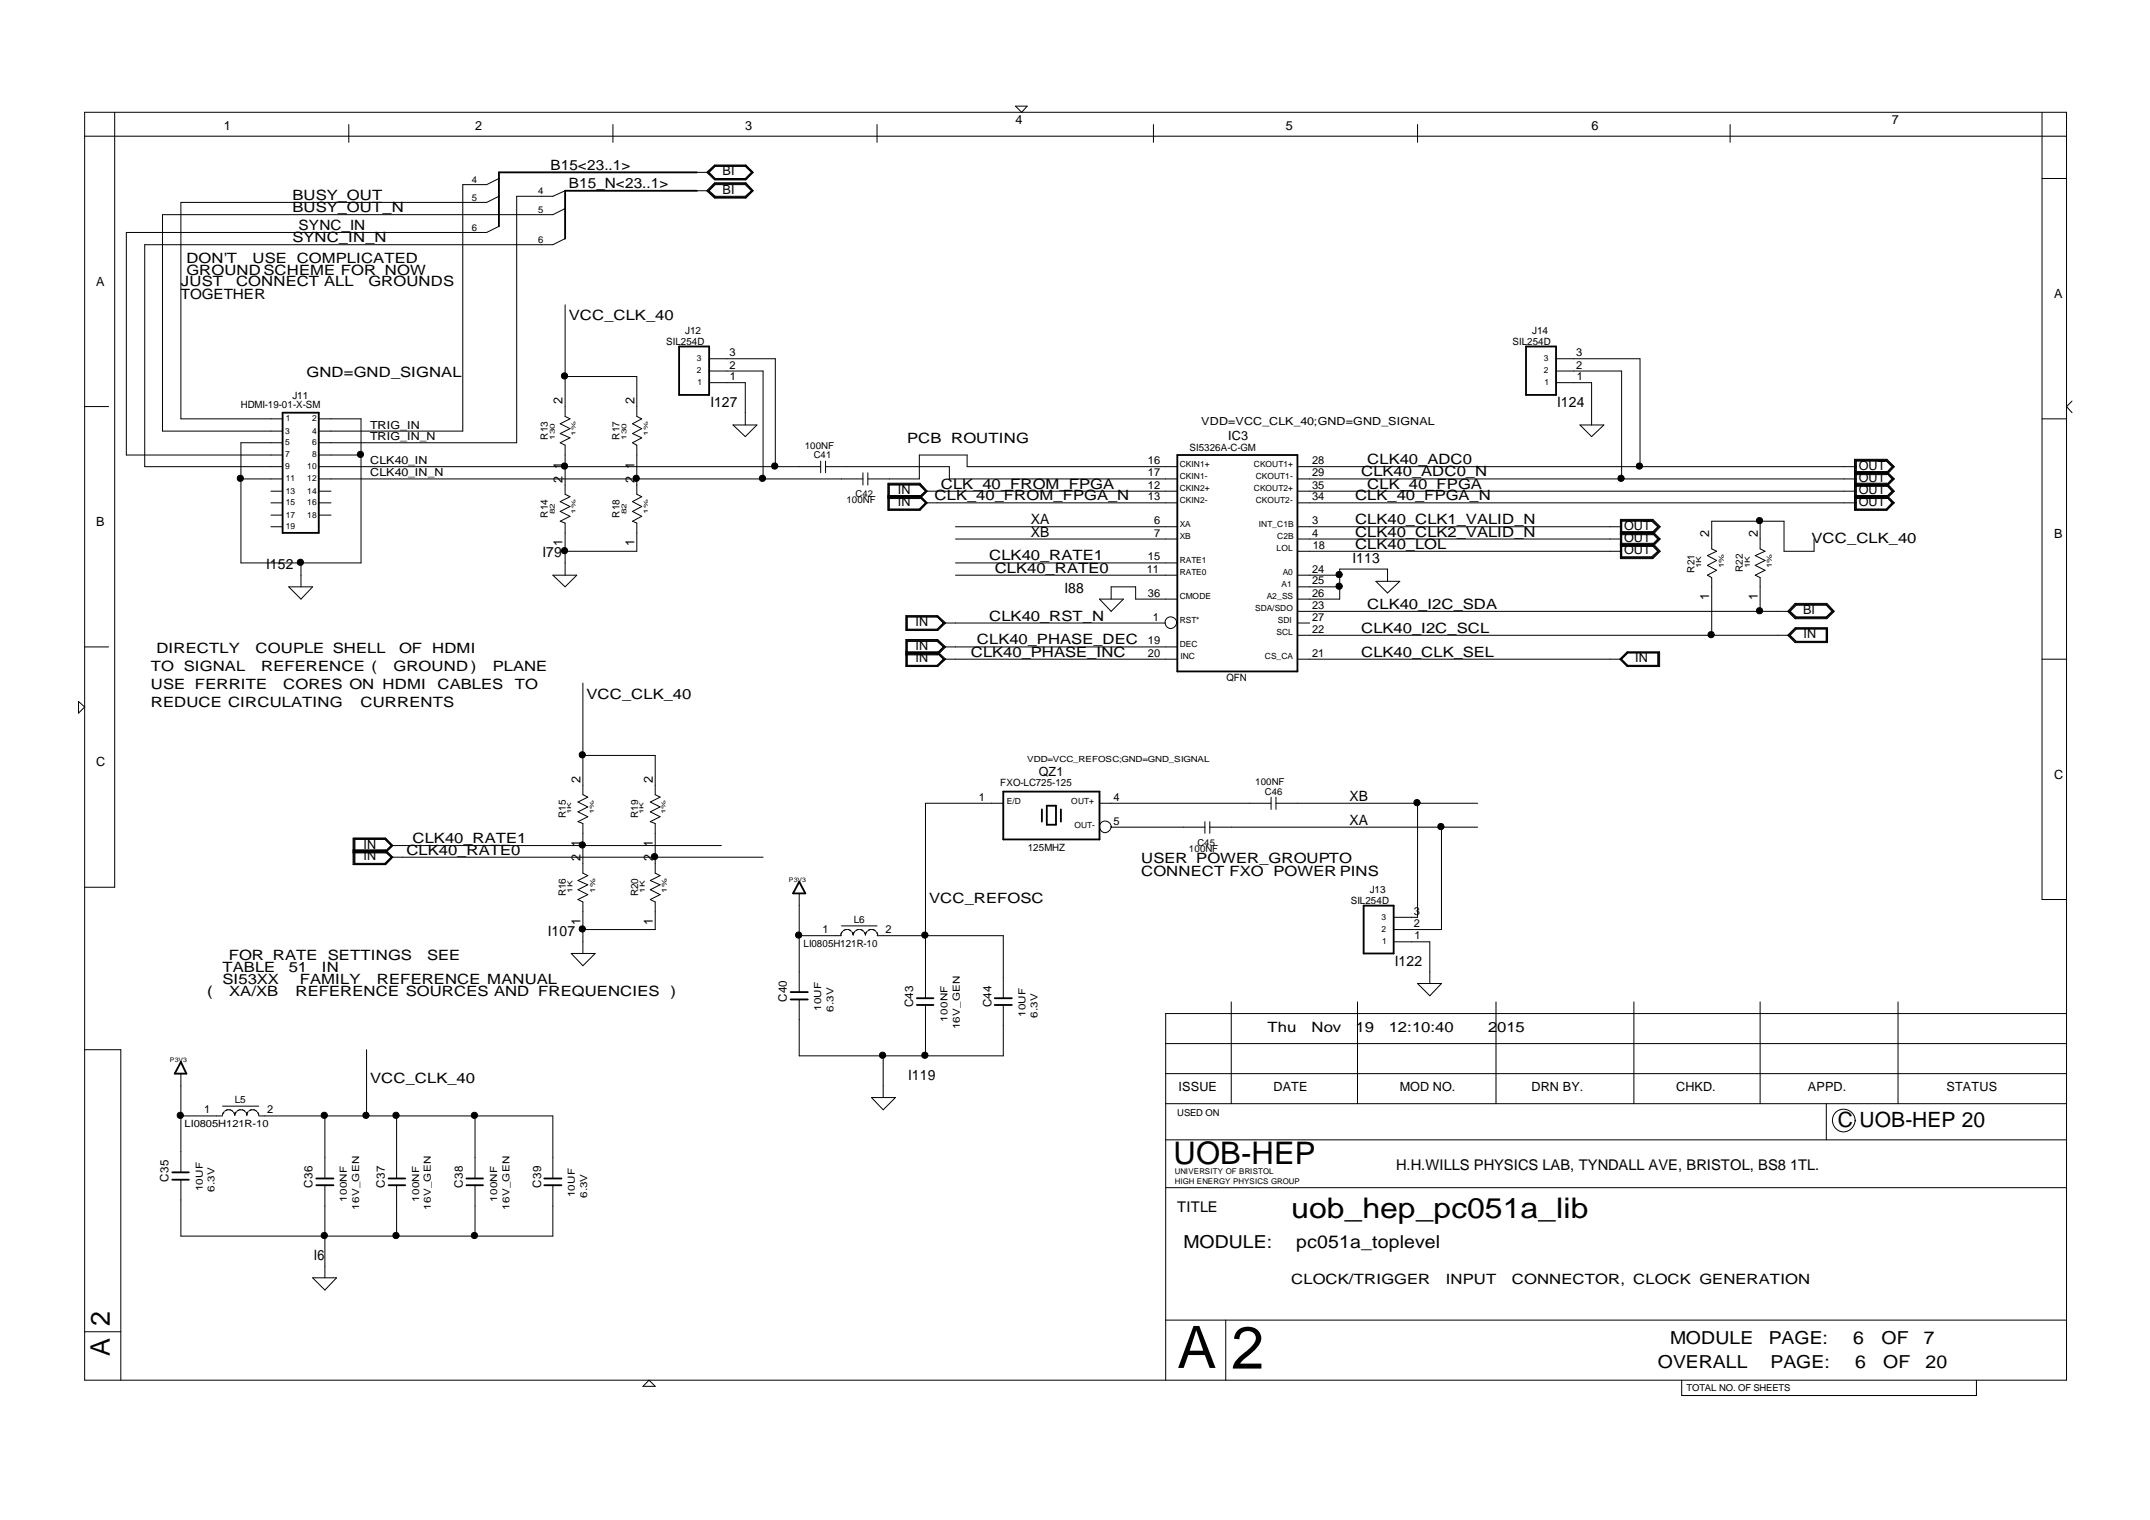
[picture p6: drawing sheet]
<svg xmlns="http://www.w3.org/2000/svg" width="297mm" height="210mm" viewBox="0 0 297 210" stroke-linecap="round" stroke-linejoin="round" font-family="sans-serif">
<g fill="none" stroke="#000" stroke-width=".25">
<path d="M96.3 26.3h-18.2v6.6M96.3 23.8h-27.4v7.5M39 57h5v16.6h-5zM93.8 47.8h4.2v6.7h-4.2zM210.8 47.8h4.2v6.7h-4.2zM162.7 62.8h16.6v29.9h-16.6zM138.6 109.3h13.3v6.6h-13.3zM143.9 111.8v1.7M144.6 111.3h1.3v2.6h-1.3zM146.6 111.8v1.7M109.2 138h2.4M109.2 137h2.4"/>
<path d="M110.4 121.8l.9 1.6h-1.7zM126.7 138.8h2.3M126.7 137.8h2.3M137.4 138.8h2.4M137.4 137.8h2.4M188.4 125.1h4.1v6.6h-4.1zM25 146.7l.8 1.6h-1.7zM23.8 162.9h2.3M23.8 161.9h2.3M43.7 163.7h2.4M43.7 162.7h2.4M53.7 163.7h2.3"/>
<path d="M53.7 162.7h2.3M64.4 163.7h2.3M64.4 162.7h2.3M75.2 163.7h2.4M75.2 162.7h2.4"/>
</g>
<g fill="none" stroke="#000" stroke-width=".14">
<path d="M11.7 15.5h273.8v175.1h-273.8zM11.7 18.8h273.8M15.8 15.5v107h-4.1M48.2 17.2v2.5M84.7 17.2v2.5M121.2 17.2v2.5M140.3 14.7h1.6l-.7 .8zM159.4 17.2v2.5M195.8 17.2v2.5M239 17.2v2.5M282.1 15.5v108.7h3.4M68.9 24.7l-1.7 .8h-3.3v34h-19.9"/>
<path d="M68.9 27.1l-1.7 .9h-42.2v29.8h14M68.9 31.3l-1.7 .8h-49.7v30.7h21.5M78.1 26.3l-1.7 .8h-5v34h-27.4M78.1 28.8l-1.7 .8h-54v29.9h16.6M78.1 32.9l-1.7 .9h-56.4v30.6h19M96.3 23.8h1.7M96.3 26.3h1.7M97.6 26.3l1.1-1.1h4.4l1 1.1-1 1.1h-4.4zM97.9 23.8l.8-.8h4.3l.9 .8-.9 .9h-4.3zM98 26.3l.8-.8h4.2l.8 .8-.8 .8h-4.2zM98.7 24.8l-.9-1 .9-.9h4.4l.9 .9-.9 1M98.7 24.8h4.4"/>
<path d="M98.7 24.8l-1.1-1 1.1-1h4.4l1 1-1 1M98.7 25.4h4.3l.9 .9-.9 .9h-4.3l-.8-.9zM98.7 25.3h4.4l.9 1-.9 1h-4.4l-.9-1zM98.8 23l-.8 .8M103 23l.8 .8-.8 .9h-4.2l-.8-.9M282.1 24.7h3.4M11.7 56.1h3.3M44 57.8h5.9v19.9h-16.6v-16.6h5.7M78.1 52h9.9v5.5l.7 .3-1.3 .7 1.3 .7-1.3 .7 1.3 .6-1.3 .6 .6 .4v6.8l.7 .3-1.3 .7 1.3 .6-1.3 .7 1.3 .7-1.3 .7 .6 .2v3.9h-9.9M78.1 42.1v15.4l.7 .3-1.4 .7 1.4 .7-1.4 .7 1.4 .6-1.4 .6 .7 .4v6.8l.7 .3-1.4 .7 1.4 .6-1.4 .7 1.4 .7-1.4 .7 .7 .2v7.2M98 49.5h9.1v14.9M98 51.2h7.4v14.9"/>
<path d="M98 52.8h5v5.9M101.3 58.7h3.3l-1.6 1.6zM215 52.8h4.9v5.9M215 49.5h11.6v14.9M215 51.2h9v14.9M218.3 58.7h3.3l-1.7 1.6zM282.1 57.8h3.4M286.3 55.4l-.8 .7 .8 .9M33.3 66.1h5.7M37.4 67.8h1.6M37.4 69.4h1.6M37.4 71.1h1.6"/>
<path d="M37.4 72.7h1.6M41.6 77.7v3.3M44 67.8h1.7M44 69.4h1.7M44 66.1h75.2M44 64.4h69.4M44 62.8h5.9M44 71.1h1.7M76.4 79.4h3.3l-1.6 1.6zM113.4 63.7v1.6M114.1 64.4h17.1v1.7h31.5M114.1 63.7v1.6"/>
<path d="M119.2 65.3v1.7M119.9 65.3v1.7M122.7 68.8h4.4l1-1-1-1.1h-4.4v3.8h4.4M122.7 66.8h4.4l.9 1-.9 1h-4.4M122.7 68.4h4.4l1 1-1 1.1M122.7 68.5h4.4l.9 .9-.9 1.1M122.8 68.6h4.2M127 68.6l.9 .8-.9 1h-4.2v-3.5h4.2l.9 .9-.9 .9h-4.2M127 68.6l.9 .8M127.9 67.8h34.8M127.9 69.4h34.8M127.9 67.8l-.9 .8"/>
<path d="M127.9 67.8l-.9-.8h-4.1v3.3h4.1l.9-.9M132 72.7h30.7M132 74.4h30.7M132 77.7h30.7M132 79.4h30.7M162.7 64.4h-29.1v-1.6h-6.6v3.3h-7.1M179.3 67.8h77.2M179.3 69.4h77.2M179.3 66.1h77.2M179.3 64.4h77.2M179.3 72.7h44.7M179.3 74.4h44.7"/>
<path d="M179.3 79.4h5.8M179.3 76.1h44.7M223.9 73.8h4.5l1-1.1-1-1h-4.5v5.4h4.5l1-1-1-1.1h-4.5M223.9 73.4h4.5l1 1-1 1.1h-4.5M224 73.8h4.3l1-1.1-1-.9h-4.3v5.3h4.3l1-1-1-1h-4.3M224 75.4h4.3M224 73.5h4.3M224 73.7h4.3l.8-1-.8-.8h-4.3v5.1h4.3l.8-.9-.8-.9h-4.3M224 73.6h4.2M224 72h4.2l.8 .7-.8 .9M224 75.3h4.2M228.2 73.6l.8 .8-.8 .9"/>
<path d="M228.2 75.3l.8 .8-.8 .8h-4.2M228.3 73.5l1 .9-1 1M228.3 73.5l.8 .9-.8 1M243.2 72v3.8l.7 .3-1.4 .6 1.4 .7-1.4 .7 1.4 .7-1.4 .6 .7 .4v4.6M250.6 74.4v1.7h-4.1v-4.1h-10v3.8l.7 .3-1.3 .6 1.3 .7-1.3 .7 1.3 .7-1.3 .6 .6 .4v7.9M256.2 66.7h4.5l1 1.1-1 1h-4.5M256.2 65.5h4.5l1-1.1-1-1h-4.5v7.1h4.5l1-1.1-1-1h-4.5M256.2 65.1h4.5l1 1-1 1.1h-4.5M256.3 66.8h4.3l1 1-1 1h-4.3M256.3 68.5h4.3l1 .9-1 1.1M256.3 65.5h4.3l1-1.1-1-.9h-4.3v7M256.3 67.1h4.3"/>
<path d="M256.3 65.2h4.3M256.4 68.6h4.2M256.4 66.9h4.2l.9 .9-.9 .9h-4.2M256.4 65.4h4.2l.9-1-.9-.8h-4.2v6.8h4.2l.9-1-.9-.8M256.5 67h4.1M256.5 65.3h4.1M260.6 65.3l.8-.9-.8-.7h-4.1v6.6h4.1l.8-.9-.8-.8M260.6 65.2l1 .9-1 1M260.6 65.2l.9 .9-.9 1M260.6 65.3l.8 .8-.8 .9M260.6 67l.8 .8-.8 .8M10.8 96.9l.9 .7-.9 .9z"/>
<path d="M11.7 89.3h3.3M39.9 81h3.3l-1.6 1.7zM80.5 94.3v15.4l.7 .4-1.3 .7 1.3 .6-1.3 .7 1.3 .7-1.3 .7 .6 .2v6.9l.7 .3-1.3 .7 1.3 .6-1.3 .7 1.3 .6-1.3 .7 .6 .4v7.1M125.1 90h4.5l1.1 1-1.1 1h-4.5v-3.7h4.5l1.1 1-1.1 1.1h-4.5M125.1 85h4.5l1.1 1-1.1 1h-4.5zM125.2 90.4h4.4l.9-1.1-.9-.9h-4.4v3.6h4.4M125.2 87v-1.9h4.4l.9 .9-.9 1M125.2 90.1h4.4M125.3 85.2h4.3l.8 .8-.8 1h-4.3zM125.3 90.3h4.3l.8-1-.8-.8h-4.3v3.5M125.3 90.2h4.2M125.3 88.6h4.2l.8 .7"/>
<path d="M129.5 90.2l.8 .8M129.5 85.2l.8 .8M129.6 90.1l.8 .9-.8 1M129.6 90.1l.9 .9-.9 1M130.3 91l-.8 .9h-4.2M130.3 91h32.4M130.3 89.3h32.4M130.3 86h30.7M130.3 86l-.8 .9h-4.2M130.3 89.3l-.8 .9M151.9 82.7h3.3l-1.7 1.7zM153.5 82.7v-1.7h3.4v1.7h5.8"/>
<path d="M162.6 85.9a.8 .8 0 0 1-1.1 .8 .8 .8 0 0 1-.3-1.3 .8 .8 0 0 1 1.3 .3l.2 .3M179.3 91h44.7M179.3 81h5.8M179.3 87.7h68M179.3 84.4h68M179.3 86h1.6M190.1 80.3h3.3l-1.7 1.6zM191.7 80.3v-1.7h-6.6v4.1h-5.8M223.8 91l1-1h4.5v2h-4.5zM224.8 90.1h4.4v1.9h-4.4l-.9-1zM224.9 90.2h4.1v1.7h-4.1l-.9-.9zM224.9 90.1l-.9 .9 .9 1"/>
<path d="M229.1 90.1v1.9M247 87.7l1-1h4.5v2h-4.5zM247.1 84.4l1-1h4.2l1 1-1 1h-4.2zM247.3 87.7l.9 .9M247.3 84.4l.9-.8h4.1l.8 .8-.8 .8h-4.1zM248 83.3h4.4l1 1.1-1 1h-4.4l-1-1zM248.1 86.8h4.2v1.8h-4.2l-.9-.9zM248.1 86.7l-1 1 1 1h4.3v-2M248.1 83.5h4.2l1 .9-1 .9h-4.2l-.9-.9zM252.3 86.9h-4.1l-.9 .8M282.1 91h3.4M48.8 117.4h4.5l1 1-1 1"/>
<path d="M48.9 115.8v3.6M48.9 117.4h4.4l.9 1-.9 1M48.9 117.6h4.3M48.9 117.5h4.3l.9 .9-.9 .9h-4.3v-3.5h4.3l.9 1-.9 .8M53.2 117.6l.8 .8M53.3 115.8h-4.5v3.6h4.5M53.3 115.8l1 1-1 1h-4.5M53.3 115.8l.9 1-.9 .9h-4.4M54 116.8l-.8 .8M54 116.8l-.8-.9h-4.2v3.3h4.2l.8-.8M54 116.8h45.7M54 118.4h51.4"/>
<path d="M80.5 104.3h10v5.4l.7 .4-1.4 .7 1.4 .6-1.4 .7 1.4 .7-1.4 .7 .7 .2v6.9l.7 .3-1.4 .7 1.4 .6-1.4 .7 1.4 .6-1.4 .7 .7 .4v3.8h-10M138.6 110.9h-10.7v26.9M151.9 110.9h23.7M153.5 114.1a.8 .8 0 0 1-1.1 .8 .8 .8 0 0 1-.3-1.3 .8 .8 0 0 1 1.3 .2l.2 .4M153.5 114.2h13M166.5 113.5v1.6M167.1 113.5v1.6M167.1 114.2h37M175.6 110.1v1.7M176.3 110.9h27.8M176.3 110.1v1.7M195.8 110.9v15.8h-3.3"/>
<path d="M199.1 114.2v14.2h-6.6M78.9 131.7h3.3l-1.7 1.7zM110.4 138v7.8h28.2v-7M110.4 123.4v13.6M110.4 129.2h5.9M116.3 127.9h4.9M116.4 128.6l-.2 .4v.1M117 128.4h-.2l-.3 .1M117.1 128.4l.3 .1 .2 .1M117.7 128.7l.2 .3M117.9 129v.1M118.1 128.6l-.2 .4"/>
<path d="M118.7 128.4h-.2l-.3 .1M118.8 128.4l.3 .1 .2 .1M119.4 128.7l.2 .3M119.6 129v.1M119.8 128.6l-.2 .4M120.4 128.4h-.2l-.3 .1M120.5 128.4l.3 .1 .2 .1M121.1 128.7l.2 .4M121.2 129.2h17.4v8.6M127.9 138.8v7M170.1 138.4v14M187.5 138.4v14"/>
<path d="M192.5 130.1h5v5.7M195.8 135.8h3.3l-1.6 1.7zM206.7 138.4v14M225.7 138.4v14M243.2 138.4v14M262.2 138.4v14M285.5 140h-124.5v50.6M11.7 145h5v45.6M25 148.3v13.6M25 154.1h5.7M30.7 152.8h5M31 153.5l-.2 .2-.1 .3"/>
<path d="M31.6 153.3h-.3l-.2 .1M31.7 153.3h.3l.2 .2M32.3 153.6l.1 .3M32.4 153.9v.1M32.7 153.5l-.3 .4M33.3 153.3h-.3l-.2 .1M33.4 153.3h.3l.2 .2M34 153.6l.1 .4M34.3 153.5l-.3 .4v.1M34.9 153.3h-.3l-.2 .1M35 153.3h.1l.4 .2M35.6 153.6l.1 .4"/>
<path d="M35.7 154.1h40.7v8.6M44.9 154.1v8.6M50.6 145v9.1M54.8 154.1v8.6M65.6 154.1v8.6M120.4 151.6h3.3l-1.7 1.7zM122 145.8v5.8M161 148.3h124.5M161 144.1h124.5M161 157.4h124.5M161 152.4h124.5M252.3 152.4v5"/>
<path d="M256.3 154.7a1.56 1.56 0 0 1-2.2 1.5 1.56 1.56 0 0 1-.4-2.6 1.56 1.56 0 0 1 2.5 .6l.2 .6M25 162.9v7.8h51.4v-7M43.2 176.5h3.3l-1.6 1.7zM44.9 163.7v12.8M54.8 163.7v7M65.6 163.7v7M161 164h124.5M11.7 183.9h5M88.8 191.4l.9-.8 .8 .8zM161 182.3h124.5M169.3 182.3v8.3M232.3 190.6v2.1h40.8v-2.1"/>
<circle cx="78" cy="51.9" r=".43"/>
<circle cx="33.2" cy="66.1" r=".43"/>
<circle cx="41.5" cy="77.7" r=".43"/>
<circle cx="49.8" cy="62.8" r=".43"/>
<circle cx="78" cy="64.4" r=".43"/>
<circle cx="78" cy="76" r=".43"/>
<circle cx="87.9" cy="66.1" r=".43"/>
<circle cx="105.3" cy="66.1" r=".43"/>
<circle cx="107" cy="64.4" r=".43"/>
<circle cx="185" cy="79.3" r=".43"/>
<circle cx="224" cy="66.1" r=".43"/>
<circle cx="226.5" cy="64.4" r=".43"/>
<circle cx="243.1" cy="71.9" r=".43"/>
<circle cx="185" cy="81" r=".43"/>
<circle cx="236.4" cy="87.6" r=".43"/>
<circle cx="243.1" cy="84.3" r=".43"/>
<circle cx="80.4" cy="116.7" r=".43"/>
<circle cx="80.4" cy="104.2" r=".43"/>
<circle cx="90.4" cy="118.3" r=".43"/>
<circle cx="195.8" cy="110.8" r=".43"/>
<circle cx="199.1" cy="114.1" r=".43"/>
<circle cx="80.4" cy="128.3" r=".43"/>
<circle cx="110.3" cy="129.1" r=".43"/>
<circle cx="127.8" cy="129.1" r=".43"/>
<circle cx="24.9" cy="154" r=".43"/>
<circle cx="44.8" cy="154" r=".43"/>
<circle cx="50.6" cy="154" r=".43"/>
<circle cx="54.7" cy="154" r=".43"/>
<circle cx="65.5" cy="154" r=".43"/>
<circle cx="121.9" cy="145.7" r=".43"/>
<circle cx="127.8" cy="145.7" r=".43"/>
<circle cx="44.8" cy="170.6" r=".43"/>
<circle cx="54.7" cy="170.6" r=".43"/>
<circle cx="65.5" cy="170.6" r=".43"/>
</g>
<g fill="#000">
<circle cx="78" cy="51.9" r=".43"/>
<circle cx="33.2" cy="66.1" r=".43"/>
<circle cx="41.5" cy="77.7" r=".43"/>
<circle cx="49.8" cy="62.8" r=".43"/>
<circle cx="78" cy="64.4" r=".43"/>
<circle cx="78" cy="76" r=".43"/>
<circle cx="87.9" cy="66.1" r=".43"/>
<circle cx="105.3" cy="66.1" r=".43"/>
<circle cx="107" cy="64.4" r=".43"/>
<circle cx="185" cy="79.3" r=".43"/>
<circle cx="224" cy="66.1" r=".43"/>
<circle cx="226.5" cy="64.4" r=".43"/>
<circle cx="243.1" cy="71.9" r=".43"/>
<circle cx="185" cy="81" r=".43"/>
<circle cx="236.4" cy="87.6" r=".43"/>
<circle cx="243.1" cy="84.3" r=".43"/>
<circle cx="80.4" cy="116.7" r=".43"/>
<circle cx="80.4" cy="104.2" r=".43"/>
<circle cx="90.4" cy="118.3" r=".43"/>
<circle cx="195.8" cy="110.8" r=".43"/>
<circle cx="199.1" cy="114.1" r=".43"/>
<circle cx="80.4" cy="128.3" r=".43"/>
<circle cx="110.3" cy="129.1" r=".43"/>
<circle cx="127.8" cy="129.1" r=".43"/>
<circle cx="24.9" cy="154" r=".43"/>
<circle cx="44.8" cy="154" r=".43"/>
<circle cx="50.6" cy="154" r=".43"/>
<circle cx="54.7" cy="154" r=".43"/>
<circle cx="65.5" cy="154" r=".43"/>
<circle cx="121.9" cy="145.7" r=".43"/>
<circle cx="127.8" cy="145.7" r=".43"/>
<circle cx="44.8" cy="170.6" r=".43"/>
<circle cx="54.7" cy="170.6" r=".43"/>
<circle cx="65.5" cy="170.6" r=".43"/>
</g>
<text font-size="8.2" x="170.1" y="189">2</text>
<text font-size="8.1" x="162.7" y="188.9">A</text>
<text font-size="4.3" x="162.1" y="160.7">UOB-HEP</text>
<text font-size="3.9" x="178.4" y="168.2">uob_hep_pc051a_lib</text>
<g font-size="3.7">
<text x="15.2" y="183.1" transform="rotate(-90 15.2 183.1)">2</text>
<text x="15.2" y="187.3" transform="rotate(-90 15.2 187.3)">A</text>
</g>
<text font-size="2.9" x="253.9" y="155.6">C UOB-HEP 20</text>
<g font-size="2.5">
<text x="163.5" y="172.3">MODULE:</text>
<text x="179.1" y="172.3">pc051a_toplevel</text>
<text x="230.7" y="185.6">MODULE</text>
<text x="244.4" y="185.6">PAGE:</text>
<text x="256" y="185.6">6</text>
<text x="259.9" y="185.6">OF</text>
<text x="265.8" y="185.6">7</text>
<text x="229" y="188.9">OVERALL</text>
<text x="244.6" y="188.9">PAGE:</text>
<text x="256.3" y="188.9">6</text>
<text x="260.2" y="188.9">OF</text>
<text x="266" y="188.9">20</text>
</g>
<g font-size="2">
<text x="76" y="23.5">B15&lt;23..1&gt;</text>
<text x="40.4" y="29.3">BUSY_OUT_N</text>
<text x="40.4" y="27.6">BUSY_OUT</text>
<text x="78.6" y="26">B15_N&lt;23..1&gt;</text>
<text x="40.4" y="33.5">SYNC_IN_N</text>
<text x="41.2" y="31.8">SYNC_IN</text>
<text x="25" y="39.6">JUST</text>
<text x="25" y="41.2">TOGETHER</text>
<text x="25.8" y="37.9">GROUND SCHEME FOR NOW</text>
<text x="25.8" y="36.2">DON’T</text>
<text x="32.6" y="39.6">CONNECT ALL</text>
<text x="34.9" y="36.2">USE COMPLICATED</text>
<text x="50.9" y="39.6">GROUNDS</text>
<text x="78.6" y="44.2">VCC_CLK_40</text>
<text x="42.3" y="52">GND=GND_SIGNAL</text>
<text x="98.1" y="56.1">I127</text>
<text x="215.2" y="56.1">I124</text>
<text x="125.3" y="61.1">PCB ROUTING</text>
<text x="188.1" y="65.8">CLK40_ADC0_N</text>
<text x="188.9" y="64.1">CLK40_ADC0</text>
<text x="129.1" y="69.1">CLK_40_FROM_FPGA_N</text>
<text x="130" y="67.5">CLK_40_FROM_FPGA</text>
<text x="187.2" y="69.1">CLK_40_FPGA_N</text>
<text x="188.9" y="67.5">CLK_40_FPGA</text>
<text x="74.9" y="76.9">I79</text>
<text x="136.7" y="77.4">CLK40_RATE1</text>
<text x="142.4" y="74.1">XB</text>
<text x="142.4" y="72.4">XA</text>
<text x="186.9" y="77.7">I113</text>
<text x="187.2" y="72.4">CLK40_CLK1_VALID_N</text>
<text x="187.2" y="74.1">CLK40_CLK2_VALID_N</text>
<text x="187.2" y="75.8">CLK40_LOL</text>
<text x="250.3" y="74.9">VCC_CLK_40</text>
<text x="36.8" y="78.6">I152</text>
<text x="137.4" y="79.1">CLK40_RATE0</text>
<text x="147.1" y="81.9">I88</text>
<text x="135" y="89">CLK40_PHASE_DEC</text>
<text x="136.7" y="85.7">CLK40_RST_N</text>
<text x="188.1" y="87.4">CLK40_I2C_SCL</text>
<text x="188.9" y="84.1">CLK40_I2C_SDA</text>
<text x="20.8" y="92.7">TO SIGNAL</text>
<text x="20.8" y="95.2">USE FERRITE</text>
<text x="21.6" y="90.2">DIRECTLY</text>
<text x="35.3" y="90.2">COUPLE SHELL</text>
<text x="36.1" y="92.7">REFERENCE (</text>
<text x="39.1" y="95.2">CORES ON HDMI</text>
<text x="54.4" y="92.7">GROUND )</text>
<text x="55.1" y="90.2">OF</text>
<text x="59.7" y="90.2">HDMI</text>
<text x="60.5" y="95.2">CABLES</text>
<text x="68.1" y="92.7">PLANE</text>
<text x="71.1" y="95.2">TO</text>
<text x="134.1" y="90.7">CLK40_PHASE_INC</text>
<text x="188.1" y="90.7">CLK40_CLK_SEL</text>
<text x="20.8" y="97.6">REDUCE CIRCULATING</text>
<text x="49.8" y="97.6">CURRENTS</text>
<text x="81" y="96.5">VCC_CLK_40</text>
<text x="186.4" y="110.6">XB</text>
<text x="186.4" y="113.9">XA</text>
<text x="56.1" y="118">CLK40_RATE0</text>
<text x="57" y="116.4">CLK40_RATE1</text>
<text x="157.7" y="119.2">USER POWER_GROUPTO</text>
<text x="128.4" y="124.7">VCC_REFOSC</text>
<text x="157.7" y="120.9">CONNECT FXO POWER PINS</text>
<text x="75.7" y="129.2">I107</text>
<text x="28.6" y="137.5">(</text>
<text x="30.7" y="135.8">SI53XX</text>
<text x="30.7" y="134.2">TABLE</text>
<text x="31.6" y="132.5">FOR RATE</text>
<text x="31.7" y="137.5">XA/XB</text>
<text x="39.9" y="134.2">51</text>
<text x="40.8" y="137.5">REFERENCE SOURCES AND FREQUENCIES</text>
<text x="41.4" y="135.8">FAMILY</text>
<text x="44.5" y="134.2">IN</text>
<text x="45.3" y="132.5">SETTINGS</text>
<text x="52.1" y="135.8">REFERENCE MANUAL</text>
<text x="59" y="132.5">SEE</text>
<text x="92.6" y="137.5">)</text>
<text x="192.7" y="133.4">I122</text>
<text x="175.1" y="142.5">Thu</text>
<text x="181.2" y="142.5">Nov</text>
<text x="187.3" y="142.5">19</text>
<text x="191.9" y="142.5">12:10:40</text>
<text x="205.6" y="142.5">2015</text>
<text x="51.2" y="149.6">VCC_CLK_40</text>
<text x="125.5" y="149.1">I119</text>
<text x="192.9" y="161.6">H.H.WILLS PHYSICS LAB, TYNDALL AVE, BRISTOL, BS8 1TL.</text>
<text x="162.7" y="167.3">TITLE</text>
<text x="43.4" y="174">I6</text>
<text x="178.4" y="177.3">CLOCK/TRIGGER</text>
<text x="199.7" y="177.3">INPUT</text>
<text x="208.9" y="177.3">CONNECTOR, CLOCK GENERATION</text>
</g>
<g font-size="1.7">
<text x="30.9" y="18">1</text>
<text x="65.6" y="18">2</text>
<text x="103" y="18">3</text>
<text x="140.3" y="17.1">4</text>
<text x="177.6" y="18">5</text>
<text x="219.9" y="18">6</text>
<text x="261.4" y="17.1">7</text>
<text x="99.8" y="26.8">BI</text>
<text x="99.8" y="24.2">BI</text>
<text x="13.3" y="39.5">A</text>
<text x="283.8" y="41.2">A</text>
<text x="77.7" y="55.8" transform="rotate(-90 77.7 55.8)">2</text>
<text x="87.6" y="55.8" transform="rotate(-90 87.6 55.8)">2</text>
<text x="77.7" y="64.7" transform="rotate(-90 77.7 64.7)">1</text>
<text x="87.6" y="64.7" transform="rotate(-90 87.6 64.7)">1</text>
<text x="169.7" y="60.8">IC3</text>
<text x="256.8" y="64.9">OUT</text>
<text x="77.7" y="66.6" transform="rotate(-90 77.7 66.6)">2</text>
<text x="87.6" y="66.6" transform="rotate(-90 87.6 66.6)">2</text>
<text x="124" y="69.9">IN</text>
<text x="124" y="68.2">IN</text>
<text x="256.8" y="69.9">OUT</text>
<text x="256.8" y="68.2">OUT</text>
<text x="256.8" y="66.6">OUT</text>
<text x="13.3" y="72.7">B</text>
<text x="77.7" y="75.5" transform="rotate(-90 77.7 75.5)">1</text>
<text x="87.6" y="75.5" transform="rotate(-90 87.6 75.5)">1</text>
<text x="224.4" y="76.5">OUT</text>
<text x="224.4" y="74.9">OUT</text>
<text x="224.4" y="73.2">OUT</text>
<text x="236.1" y="74.1" transform="rotate(-90 236.1 74.1)">2</text>
<text x="242.8" y="74.1" transform="rotate(-90 242.8 74.1)">2</text>
<text x="283.8" y="74.3">B</text>
<text x="236.1" y="82.9" transform="rotate(-90 236.1 82.9)">1</text>
<text x="242.8" y="82.9" transform="rotate(-90 242.8 82.9)">1</text>
<text x="126.5" y="89.8">IN</text>
<text x="126.5" y="86.5">IN</text>
<text x="249.1" y="84.8">BI</text>
<text x="249.2" y="88.2">IN</text>
<text x="126.5" y="91.5">IN</text>
<text x="225.9" y="91.5">IN</text>
<text x="13.3" y="105.8">C</text>
<text x="143.5" y="107.1">QZ1</text>
<text x="283.8" y="107.5">C</text>
<text x="80.2" y="108.1" transform="rotate(-90 80.2 108.1)">2</text>
<text x="90.2" y="108.1" transform="rotate(-90 90.2 108.1)">2</text>
<text x="50.2" y="118.8">IN</text>
<text x="50.2" y="117.2">IN</text>
<text x="80.2" y="118.9" transform="rotate(-90 80.2 118.9)">2</text>
<text x="80.2" y="116.9" transform="rotate(-90 80.2 116.9)">1</text>
<text x="90.2" y="118.9" transform="rotate(-90 90.2 118.9)">2</text>
<text x="90.2" y="116.9" transform="rotate(-90 90.2 116.9)">1</text>
<text x="80.2" y="127.7" transform="rotate(-90 80.2 127.7)">1</text>
<text x="90.2" y="127.7" transform="rotate(-90 90.2 127.7)">1</text>
<text x="162.8" y="150.7">ISSUE</text>
<text x="175.9" y="150.7">DATE</text>
<text x="193.4" y="150.7">MOD NO.</text>
<text x="211.6" y="150.7">DRN BY.</text>
<text x="231.6" y="150.7">CHKD.</text>
<text x="249.8" y="150.7">APPD.</text>
<text x="268.9" y="150.7">STATUS</text>
</g>
<g font-size="1.6">
<text x="108.7" y="138.4" transform="rotate(-90 108.7 138.4)">C40</text>
<text x="126.2" y="139.1" transform="rotate(-90 126.2 139.1)">C43</text>
<text x="137" y="139.1" transform="rotate(-90 137 139.1)">C44</text>
<text x="23.3" y="163.2" transform="rotate(-90 23.3 163.2)">C35</text>
<text x="43.2" y="164" transform="rotate(-90 43.2 164)">C36</text>
<text x="53.2" y="164" transform="rotate(-90 53.2 164)">C37</text>
<text x="63.9" y="164" transform="rotate(-90 63.9 164)">C38</text>
<text x="74.8" y="164" transform="rotate(-90 74.8 164)">C39</text>
</g>
<g font-size="1.5">
<text x="100.8" y="50.9">2</text>
<text x="100.8" y="49.2">3</text>
<text x="100.9" y="52.5">1</text>
<text x="217.8" y="50.9">2</text>
<text x="217.8" y="49.2">3</text>
<text x="217.9" y="52.5">1</text>
<text x="51.2" y="59.2">TRIG_IN</text>
<text x="166" y="58.7">VDD=VCC_CLK_40;GND=GND_SIGNAL</text>
<text x="51.2" y="60.8">TRIG_IN_N</text>
<text x="51.2" y="65.8">CLK40_IN_N</text>
<text x="51.2" y="64.1">CLK40_IN</text>
<text x="158.6" y="65.8">17</text>
<text x="158.6" y="64.1">16</text>
<text x="181.3" y="65.8">29</text>
<text x="181.3" y="64.1">28</text>
<text x="158.6" y="69.1">13</text>
<text x="158.6" y="67.5">12</text>
<text x="181.3" y="69.1">34</text>
<text x="181.3" y="67.5">35</text>
<text x="158.6" y="77.4">15</text>
<text x="159.4" y="74.1">7</text>
<text x="159.4" y="72.4">6</text>
<text x="181.3" y="74.1">4</text>
<text x="181.3" y="72.4">3</text>
<text x="181.4" y="75.8">18</text>
<text x="158.4" y="79.1">11</text>
<text x="158.6" y="82.4">36</text>
<text x="181.3" y="82.4">26</text>
<text x="181.3" y="80.7">25</text>
<text x="181.3" y="79.1">24</text>
<text x="158.6" y="89">19</text>
<text x="159.3" y="85.7">1</text>
<text x="181.3" y="87.4">22</text>
<text x="181.3" y="84.1">23</text>
<text x="181.3" y="85.7">27</text>
<text x="158.6" y="90.7">20</text>
<text x="181.3" y="90.7">21</text>
<text x="135.2" y="110.6">1</text>
<text x="153.9" y="113.9">5</text>
<text x="153.9" y="110.6">4</text>
<text x="113.6" y="128.9">1</text>
<text x="122.4" y="128.9">2</text>
<text x="195.3" y="128">2</text>
<text x="195.3" y="126.3">3</text>
<text x="195.4" y="129.7">1</text>
<text x="28.2" y="153.8">1</text>
<text x="36.9" y="153.8">2</text>
</g>
<g font-size="1.4">
<text x="92" y="47.6">SIL254D</text>
<text x="94.7" y="46.2">J12</text>
<text x="209" y="47.6">SIL254D</text>
<text x="211.7" y="46.2">J14</text>
<text x="33.3" y="56.4">HDMI-19-01-X-SM</text>
<text x="40.4" y="55.1">J11</text>
<text x="75.7" y="60.7" transform="rotate(-90 75.7 60.7)">R13</text>
<text x="85.6" y="60.7" transform="rotate(-90 85.6 60.7)">R17</text>
<text x="164.4" y="62.3">SI5326A-C-GM</text>
<text x="75.7" y="71.5" transform="rotate(-90 75.7 71.5)">R14</text>
<text x="85.6" y="71.5" transform="rotate(-90 85.6 71.5)">R18</text>
<text x="234.1" y="79.1" transform="rotate(-90 234.1 79.1)">R21</text>
<text x="240.8" y="79" transform="rotate(-90 240.8 79)">R22</text>
<text x="169.4" y="94">QFN</text>
<text x="78.2" y="113" transform="rotate(-90 78.2 113)">R15</text>
<text x="88.2" y="113" transform="rotate(-90 88.2 113)">R19</text>
<text x="138.2" y="108.6">FXO-LC725-125</text>
<text x="142" y="117.5">125MHZ</text>
<text x="78.2" y="123.8" transform="rotate(-90 78.2 123.8)">R16</text>
<text x="88.2" y="123.8" transform="rotate(-90 88.2 123.8)">R20</text>
<text x="186.6" y="124.8">SIL254D</text>
<text x="189.2" y="123.3">J13</text>
<text x="111" y="130.7">LI0805H121R-10</text>
<text x="118" y="127.4">L6</text>
<text x="25.5" y="155.6">LI0805H121R-10</text>
<text x="32.4" y="152.3">L5</text>
</g>
<g font-size="1.3">
<text x="65.2" y="27.7">5</text>
<text x="65.2" y="25.2">4</text>
<text x="74.3" y="29.4">5</text>
<text x="74.3" y="26.9">4</text>
<text x="65.2" y="31.8">6</text>
<text x="74.3" y="33.5">6</text>
<text x="111.2" y="62">100NF</text>
<text x="112.4" y="63.3">C41</text>
<text x="116.9" y="69.4">100NF</text>
<text x="118.2" y="68.6">C42</text>
<text x="173.4" y="108.5">100NF</text>
<text x="174.8" y="109.7">C46</text>
<text x="164.3" y="117.6">100NF</text>
<text x="165.5" y="116.8">C45</text>
<text x="113.5" y="139.6" transform="rotate(-90 113.5 139.6)">10UF</text>
<text x="115.2" y="139.7" transform="rotate(-90 115.2 139.7)">6.3V</text>
<text x="130.9" y="141.1" transform="rotate(-90 130.9 141.1)">100NF</text>
<text x="132.6" y="142.2" transform="rotate(-90 132.6 142.2)">16V_GEN</text>
<text x="141.7" y="140.5" transform="rotate(-90 141.7 140.5)">10UF</text>
<text x="143.4" y="140.6" transform="rotate(-90 143.4 140.6)">6.3V</text>
<text x="162.7" y="154.1">USED ON</text>
<text x="28" y="164.5" transform="rotate(-90 28 164.5)">10UF</text>
<text x="29.6" y="164.6" transform="rotate(-90 29.6 164.6)">6.3V</text>
<text x="47.9" y="166" transform="rotate(-90 47.9 166)">100NF</text>
<text x="49.6" y="167.1" transform="rotate(-90 49.6 167.1)">16V_GEN</text>
<text x="57.9" y="166" transform="rotate(-90 57.9 166)">100NF</text>
<text x="59.5" y="167.1" transform="rotate(-90 59.5 167.1)">16V_GEN</text>
<text x="68.7" y="166" transform="rotate(-90 68.7 166)">100NF</text>
<text x="70.4" y="167.1" transform="rotate(-90 70.4 167.1)">16V_GEN</text>
<text x="79.4" y="165.4" transform="rotate(-90 79.4 165.4)">10UF</text>
<text x="81.1" y="165.5" transform="rotate(-90 81.1 165.5)">6.3V</text>
<text x="233" y="192.1">TOTAL NO. OF SHEETS</text>
</g>
<g font-size="1.2">
<text x="96.3" y="49.9">3</text>
<text x="96.3" y="51.6">2</text>
<text x="96.4" y="53.2">1</text>
<text x="213.3" y="49.9">3</text>
<text x="213.3" y="51.6">2</text>
<text x="213.4" y="53.2">1</text>
<text x="39.4" y="59.9">3</text>
<text x="39.5" y="58.2">1</text>
<text x="43.1" y="59.9">4</text>
<text x="43.1" y="58.2">2</text>
<text x="39.4" y="64.8">9</text>
<text x="39.4" y="63.2">7</text>
<text x="39.4" y="61.5">5</text>
<text x="42.4" y="64.8">10</text>
<text x="43.1" y="63.2">8</text>
<text x="43.1" y="61.5">6</text>
<text x="163" y="64.4">CKIN1+</text>
<text x="173.2" y="64.4">CKOUT1+</text>
<text x="39.5" y="71.5">17</text>
<text x="39.5" y="69.8">15</text>
<text x="39.5" y="68.2">13</text>
<text x="39.5" y="66.5">11</text>
<text x="42.4" y="71.5">18</text>
<text x="42.4" y="69.8">16</text>
<text x="42.4" y="68.2">14</text>
<text x="42.4" y="66.5">12</text>
<text x="163" y="69.4">CKIN2-</text>
<text x="163" y="67.8">CKIN2+</text>
<text x="163" y="66.1">CKIN1-</text>
<text x="173.2" y="67.8">CKOUT2+</text>
<text x="173.5" y="69.4">CKOUT2-</text>
<text x="173.5" y="66.1">CKOUT1-</text>
<text x="39.5" y="73.1">19</text>
<text x="163" y="77.7">RATE1</text>
<text x="163" y="74.4">XB</text>
<text x="163" y="72.7">XA</text>
<text x="173.9" y="72.7">INT_C1B</text>
<text x="176.4" y="76.1">LOL</text>
<text x="176.5" y="74.4">C2B</text>
<text x="163" y="82.7">CMODE</text>
<text x="163" y="79.4">RATE0</text>
<text x="175" y="82.7">A2_SS</text>
<text x="177.1" y="81">A1</text>
<text x="177.2" y="79.4">A0</text>
<text x="163" y="86">RST*</text>
<text x="163" y="89.3">DEC</text>
<text x="173.4" y="84.4">SDA/SDO</text>
<text x="176.4" y="87.7">SCL</text>
<text x="176.5" y="86">SDI</text>
<text x="163.1" y="91">INC</text>
<text x="174.8" y="91">CS_CA</text>
<text x="141.9" y="105.2">VDD=VCC_REFOSC;GND=GND_SIGNAL</text>
<text x="139.1" y="111.1">E/D</text>
<text x="148" y="111.1">OUT+</text>
<text x="148.4" y="114.4">OUT-</text>
<text x="190.9" y="127">3</text>
<text x="190.9" y="128.7">2</text>
<text x="190.9" y="130.3">1</text>
</g>
<g font-size="1.1">
<text x="162.3" y="162.1">UNIVERSITY OF BRISTOL</text>
<text x="162.3" y="163.5">HIGH ENERGY PHYSICS GROUP</text>
</g>
<g font-size="1">
<text x="76.6" y="60.7" transform="rotate(-90 76.6 60.7)">130</text>
<text x="86.5" y="60.7" transform="rotate(-90 86.5 60.7)">130</text>
<text x="76.6" y="71" transform="rotate(-90 76.6 71)">82</text>
<text x="86.5" y="71" transform="rotate(-90 86.5 71)">82</text>
<text x="235" y="78.5" transform="rotate(-90 235 78.5)">1K</text>
<text x="238.2" y="78.5" transform="rotate(-90 238.2 78.5)">1%</text>
<text x="241.7" y="78.5" transform="rotate(-90 241.7 78.5)">1K</text>
<text x="244.8" y="78.5" transform="rotate(-90 244.8 78.5)">1%</text>
<text x="79.1" y="123.3" transform="rotate(-90 79.1 123.3)">1K</text>
<text x="82.2" y="123.3" transform="rotate(-90 82.2 123.3)">1%</text>
<text x="89.1" y="123.3" transform="rotate(-90 89.1 123.3)">1K</text>
<text x="92.1" y="123.3" transform="rotate(-90 92.1 123.3)">1%</text>
</g>
<g font-size=".9">
<text x="109" y="121.8">P3V3</text>
<text x="23.5" y="146.7">P3V3</text>
</g>
<g font-size=".8">
<text x="79.5" y="60.2" transform="rotate(-90 79.5 60.2)">1%</text>
<text x="89.5" y="60.2" transform="rotate(-90 89.5 60.2)">1%</text>
<text x="79.5" y="71" transform="rotate(-90 79.5 71)">1%</text>
<text x="89.5" y="71" transform="rotate(-90 89.5 71)">1%</text>
<text x="78.9" y="112.4" transform="rotate(-90 78.9 112.4)">1K</text>
<text x="82.1" y="112.4" transform="rotate(-90 82.1 112.4)">1%</text>
<text x="88.9" y="112.4" transform="rotate(-90 88.9 112.4)">1K</text>
<text x="92" y="112.4" transform="rotate(-90 92 112.4)">1%</text>
</g>
</svg>
